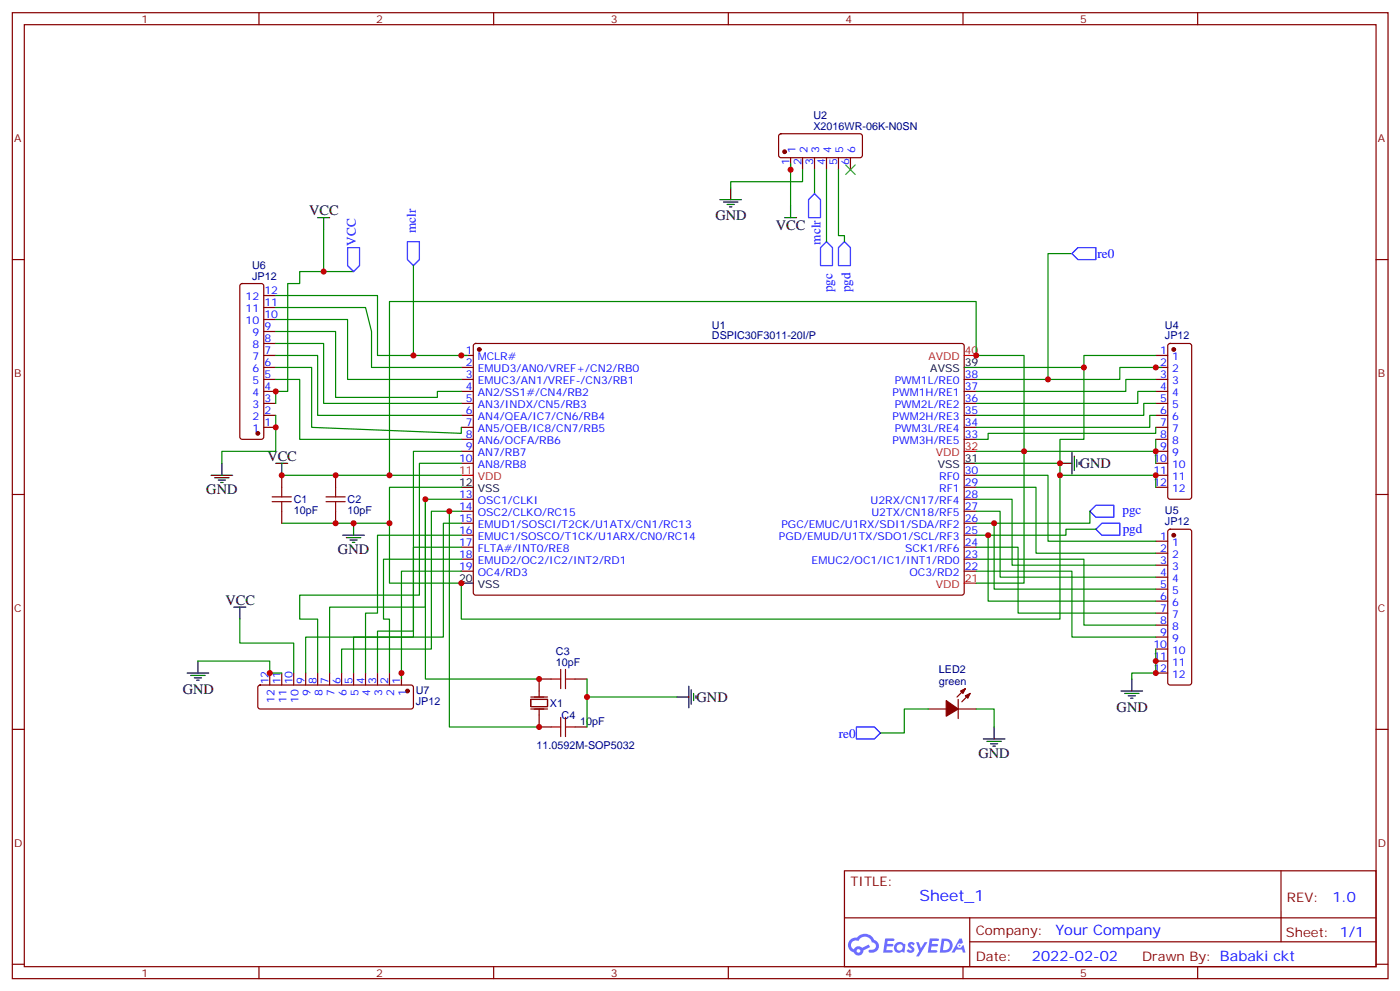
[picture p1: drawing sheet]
<svg xmlns="http://www.w3.org/2000/svg" width="413mm" height="292mm" viewBox="0 0 413 292" stroke-linecap="round" stroke-linejoin="round" font-family="sans-serif">
<g fill="none" stroke="#870000" stroke-width=".35">
<path d="M3.6 3.7h405.4v284.4h-405.4zM7.2 7.3h398.2v277.3h-398.2zM76.3 3.7v3.6M145.5 3.7v3.6M214.6 3.7v3.6M283.7 3.7v3.6M352.9 3.7v3.6M3.6 76.4h3.6M405.4 76.4h3.6M3.6 145.6h3.6M405.4 145.6h3.6M3.6 214.7h3.6"/>
<path d="M405.4 214.7h3.6M248.8 256.3h156.6v28.3h-156.6zM377.4 256.4v20.8M248.8 270.2h156.5M285.7 277.2h119.6M285.7 270.2v14.1M3.6 283.8h3.6M76.3 284.6v3.5M145.5 284.6v3.5M214.6 284.6v3.5M283.7 284.6v3.5M352.9 284.6v3.5"/>
<path d="M405.4 283.8h3.6"/>
</g>
<g fill="#5487ff">
<path d="M267.8 277.5a1.22 1.22 0 0 1 1.7 .3l-.4 .5a.47 .47 0 0 0-.3-.4 .47 .47 0 0 0-.5 .2l.2 .3a1.14 1.14 0 0 1 .7 1.7 1.14 1.14 0 0 1-1.9 0l-.2-.2 .5-.5 .7 .4a.29 .29 0 0 0 .4-.3 .29 .29 0 0 0-.3-.3 1.04 1.04 0 0 1-.6-1.7z"/>
<path d="M260.8 276.3h2.4l.3 .1-.1 .5-1.9 .1-.1 .9h1.5l.4 .3-.4 .4h-1.6l-.2 1.1h1.8l.1 .3-.1 .4h-2.7z"/>
<path d="M274 276.3h2.3l.3 .1-.1 .5-1.8 .1-.1 .9h1.5l.3 .3-.4 .4h-1.6l-.1 1.1h1.7l.2 .3-.2 .4h-2.6z"/>
<path d="M282.7 276.3h.7l.3 1.2-.6 .3a.69 .69 0 0 0-1 .3 .69 .69 0 0 0 .5 1 .69 .69 0 0 0 .8-.6l.5-.3 .6 2.2h-.8l-.2-.9h-1.8l-.5 .9h-.8z"/>
<path d="M269.9 277.3h.8l.6 1.9 1.1-1.9h.9l-2.6 4.2h-.8l.9-1.5z"/>
<path d="M277.5 276.3l-.6 4.1h1.3a2.11 2.11 0 0 0 2.5-2.1 2.11 2.11 0 0 0-2.5-2zM278.2 277a1.39 1.39 0 0 1 1.7 1.4 1.39 1.39 0 0 1-1.8 1.3h-.3z"/>
<path d="M263.8 277.9a1.54 1.54 0 0 0-.1 2.1 1.54 1.54 0 0 0 2.2 .2l.6 .2 .3-2.3-.2-.2-.4-.1a1.49 1.49 0 0 0-2.4 .1zM264.1 278.9a.94 .94 0 0 1 1.8 0 .94 .94 0 0 1-1.8 0z"/>
<path d="M250.5 276.6a2.18 2.18 0 0 0 1.1 3.8 1.44 1.44 0 0 0 1.6 .9 1.44 1.44 0 0 0 1.2-1.5l2-1-.5-.7-1.9 .9a1.47 1.47 0 0 0-2.4 .5 1.39 1.39 0 0 1-.7-2 1.39 1.39 0 0 1 2-.5 2.12 2.12 0 0 1 2.2-1.3 2.12 2.12 0 0 1 1.9 1.7 1.14 1.14 0 0 1 1.1 1.4 1.14 1.14 0 0 1-1.7 .8 .43 .43 0 0 0-.5 .3 .43 .43 0 0 0 .4 .5 1.98 1.98 0 0 0 2.5-1.2 1.98 1.98 0 0 0-1.2-2.5 3.1 3.1 0 0 0-5.3-.7l-.9 .1zM252.4 279.9a.55 .55 0 0 1 1.1 0 .55 .55 0 0 1-1.1 0z"/>
<circle cx="282.7" cy="278.4" r=".26"/>
</g>
<g fill="none" stroke="#870000" stroke-width=".35">
<path d="M229.6 39.6l.5-.2h23.6l.4 .7-.1 5.9-.6 .4h-23.6l-.4-.7v-5.6zM232.9 46.4v3.6M236.5 46.4v3.6M240 46.4v3.6M243.5 46.4v3.6M247.1 46.4v3.6M250.6 46.4v3.6M70.9 83.7l.5-.2h5.6l.5 .2 .2 .5v44.4l-.2 .5-.5 .2h-5.6l-.5-.2-.2-.5v-44.4zM77.7 97.6h3.5M77.7 94.1h3.5M77.7 90.5h3.5M77.7 87h3.5"/>
<path d="M77.7 104.6h3.5M77.7 108.2h3.5M77.7 111.7h3.5M77.7 115.2h3.5M77.7 118.7h3.5M77.7 101.1h3.5M135.9 104.6h3.6M135.9 108.2h3.6M135.9 111.7h3.6M135.9 115.2h3.6M135.9 118.7h3.6M139.7 101.3l.5-.2 143.5 .1 .4 .6-.1 73-.6 .4-143.5-.1-.4-.6v-72.7z"/>
<path d="M284.1 111.7h3.5M284.1 115.2h3.5M284.1 118.7h3.5M340.5 104.6h3.6M340.5 108.2h3.6M340.5 111.7h3.6M340.5 115.2h3.6M340.5 118.7h3.6M344.3 101.3l.5-.2h5.6l.5 .2 .2 .5v44.5l-.2 .5-.5 .2h-5.6l-.5-.3-.2-.4v-44.5zM77.7 122.3h3.5M77.7 125.8h3.5M83 139.9v3.5"/>
<path d="M98.9 139.9v3.5M135.9 122.3h3.6M135.9 125.8h3.6M135.9 129.3h3.6M135.9 132.9h3.6M135.9 136.4h3.6M284.1 122.3h3.5M284.1 125.8h3.5M284.1 129.3h3.5M284.1 139.9h3.5M340.5 122.3h3.6M340.5 125.8h3.6"/>
<path d="M340.5 129.3h3.6M340.5 132.9h3.6M340.5 136.4h3.6M340.5 139.9h3.6M83 150.5v3.5M98.9 150.5v3.5M135.9 147h3.6M135.9 150.5h3.6M135.9 154h3.6M135.9 157.6h3.6M284.1 147h3.5M284.1 150.5h3.5"/>
<path d="M284.1 154h3.5M284.1 157.6h3.5M284.1 143.4h3.5M340.5 143.4h3.6M340.5 159.3h3.6M344.3 156l.5-.2h5.6l.5 .2 .2 .5v44.4l-.2 .5-.5 .2h-5.6l-.5-.2-.2-.5v-44.4zM135.9 161.1h3.6M135.9 164.6h3.6M135.9 168.1h3.6M284.1 161.1h3.5M284.1 164.6h3.5M284.1 168.1h3.5"/>
<path d="M340.5 162.8h3.6M340.5 166.4h3.6M340.5 169.9h3.6M340.5 173.4h3.6M340.5 177h3.6M79.5 198.1v3.5M83 198.1v3.5M86.5 198.1v3.5M90.1 198.1v3.5M93.6 198.1v3.5M97.1 198.1v3.5M100.6 198.1v3.5"/>
<path d="M104.2 198.1v3.5M107.7 198.1v3.5M111.2 198.1v3.5M114.8 198.1v3.5M118.3 198.1v3.5M162.4 199.9h-3.5v5.3M169.4 199.9h3.6M340.5 180.5h3.6M340.5 184h3.6M340.5 187.5h3.6M340.5 191.1h3.6M340.5 194.6h3.6"/>
<path d="M340.5 198.1h3.6M76.2 201.9l.5-.3h44.4l.5 .3 .2 .5v5.6l-.2 .5-.5 .2h-44.4l-.5-.2-.2-.5v-5.6zM156.4 205.9h4.9v2.1h-4.9zM156.4 208.7h4.9M156.4 205.2h4.9M158.9 208.7v5.3h3.5M169.4 214h3.6M273.5 208.7h5.3M282.3 208.7h5.3M282.3 205.9v5.6M284.4 202.7l-2.4 2.5M285.9 204.1l-2.5 2.5"/>
</g>
<g fill="#870000" stroke="#870000" stroke-width=".35">
<path d="M284.4 204.8l1.5-.7-.7 1.4z"/>
<path d="M283 203.4l1.4-.7-.7 1.4z"/>
<path d="M278.8 206.2l3.5 2.5-3.5 2.1z"/>
<circle cx="141.2" cy="102.9" r=".53"/>
<circle cx="345.8" cy="102.9" r=".53"/>
<circle cx="345.8" cy="157.6" r=".53"/>
<circle cx="76" cy="127.6" r=".53"/>
<circle cx="120.1" cy="203.4" r=".53"/>
<circle cx="231.2" cy="44.7" r=".53"/>
</g>
<path d="M284.1 104.6h3.5M135.9 139.9h3.6M284.1 132.9h3.5M284.1 171.7h3.5" fill="none" stroke="#f00" stroke-width=".35"/>
<g fill="none" stroke="#000" stroke-width=".35">
<path d="M212.1 58.8h6.4M213.2 59.5h4.2M215.3 55.2v3.6M93.6 64.1h3.5M95.4 64.1v3.5M214.2 60.2h2.2M214.9 60.9h.8M231.2 64.1h3.5M232.9 60.5v3.6M284.1 108.2h3.5M62.2 139.9h6.3M65.4 136.4v3.5"/>
<path d="M81.2 136.4h3.6M83 136.4v3.5M284.1 136.4h3.5M312.3 136.4h3.5M315.8 133.2v6.4M316.5 134.3v4.2M317.3 135.3v2.1M318 136v.7M63.3 140.6h4.2M64.3 141.3h2.1M65 142h.7M101 157.6h6.4"/>
<path d="M102.1 158.3h4.2M103.1 159h2.1M103.8 159.7h.7M104.2 154v3.6M135.9 143.4h3.6M68.9 178.7h3.5M70.7 178.7v3.5M135.9 171.7h3.6M55.1 198.1h6.4M56.2 198.8h4.2M57.3 199.5h2.1M58.3 194.6v3.5"/>
<path d="M333.5 199.9v3.5M58 200.2h.7M199.4 205.2h3.6M203 202v6.4M203.7 203.1v4.2M204.4 204.1v2.1M205.1 204.8v.7M289.7 217.5h6.4M290.8 218.2h4.2M291.9 218.9h2.1M292.6 219.6h.7M292.9 214v3.5"/>
<path d="M330.3 203.4h6.4M331.4 204.1h4.2M332.4 204.8h2.1M333.1 205.5h.7"/>
</g>
<g fill="none" stroke="#008700" stroke-width=".35">
<path d="M232.9 48.2v12.3M236.5 50v3.5h-21.2v1.7M240 50v7M243.5 50v21.1M247.1 50v19.4h1.7v1.7M95.4 67.6v12.3M104.2 79.9h-15.9v3.6h-3.5v31.7h-3.6v3.5M121.8 78.2v26.4M315.8 74.6h-7v37.1M81.2 87h30v17.6h26.5M81.2 90.5h26.5l1.8 7.1v10.6h26.4M81.2 94.1h21.2v17.6h33.5"/>
<path d="M81.2 97.6h17.7v19.4h30v-1.8h7M81.2 101.1h14.2v17.6h40.5M81.2 104.6h12.4v17.7h42.3M81.2 108.2h10.6v17.6l44.1 1.8v-1.8M81.2 111.7h7.1v17.6h47.6M319.4 108.2v21.1h-7.1v52.9h-176.4v-10.5h-21.1v-28.3h21.1M340.5 104.6h-21.1v3.6h-31.8M340.5 111.7h-8.8v3.5h-44.1M340.5 115.2h-5.3v3.5h-47.6M340.5 118.7h-3.5v3.6h-49.4M342.3 108.2h-12.3v3.5h-42.4M81.2 122.3v10.6h-15.8v3.5"/>
<path d="M83 139.9h31.8M135.9 136.4h-12.3v38.8h-35.3v7h5.3v15.9M135.9 132.9h-14.1v54.6h-31.7v10.6M287.6 132.9h14.1v38.8h-14.1M287.6 139.9h21.2v19.4h31.7M287.6 136.4h24.7M312.3 139.9h28.2v3.5M340.5 132.9h-38.8v-28.3h-14.1v-15.8h-172.8v51.1h21.1M340.5 122.3h-1.7v3.5h-51.2M340.5 125.8v1.8h-49.4v1.7h-3.5M340.5 129.3v7.1M83 154h31.8"/>
<path d="M125.3 147v52.9h33.6M132.4 150.5v63.5h26.5M135.9 157.6h-24.7v22.9h-3.5v17.6M135.9 154h-5.3v33.5h-26.4v10.6M135.9 150.5h-8.8v40.6h-26.5v7M135.9 147h-10.6v31.7h-28.2v19.4M287.6 143.4h17.7v19.4h35.2M287.6 147h10.6v19.4h42.3M287.6 150.5h7.1v19.4h45.8M287.6 154h5.3v19.4h47.6M287.6 157.6h3.5v19.4h49.4M321.1 150.5v3.5h-28.2"/>
<path d="M322.9 155.8h-8.8v1.8h-23M135.9 168.1h-17.6v31.8M135.9 164.6h-22.9v17.6h1.8v15.9M135.9 161.1h-14.1v24.7h-10.6v12.3M287.6 161.1h12.4v19.4h40.5M287.6 164.6h31.8v19.4h21.1M287.6 168.1h28.2v19.4h24.7M58.3 194.6h21.2v3.5h3.5M70.7 182.2v7.1h15.8v8.8M173 199.9v14.1M340.5 191.1v7h-7v1.8M173 205.2h26.4"/>
<path d="M273.5 208.7h-7v7.1h-7.1M287.6 208.7h5.3v5.3"/>
</g>
<path d="M240 57l1.8 1.8v5.3h-3.6v-5.3zM102.4 72.9h3.5v5.3l-1.7 1.7-1.8-1.7zM120.1 71.1h3.5v5.3l-1.8 1.8-1.7-1.8zM243.5 71.1l1.8 1.8v5.3h-3.5v-5.3zM248.8 71.1l1.8 1.8v5.3h-3.5v-5.3zM317.6 72.9h5.3v3.5h-5.3l-1.8-1.8zM321.1 150.5l1.8-1.8h5.3v3.6h-5.3zM322.9 155.8l1.8-1.8h5.3v3.6h-5.3zM252.3 214h5.3l1.8 1.8-1.8 1.7h-5.3z" fill="none" stroke="#00f" stroke-width=".35"/>
<g fill="none" stroke="#a10000" stroke-width=".35">
<path d="M80.2 147.7h5.6M80.2 146.3h5.6M83 143.4v2.9M83 147.7v2.8M96.1 147.7h5.6M96.1 146.3h5.6M98.9 143.4v2.9M98.9 147.7v2.8M162.4 199.9h2.8M165.2 197.1v5.6M166.6 197.1v5.6M166.6 199.9h2.8"/>
<path d="M162.4 214h2.8M165.2 211.2v5.6M166.6 211.2v5.6M166.6 214h2.8"/>
</g>
<path d="M249.2 48.5l2.8 2.9M252 48.5l-2.8 2.9" fill="none" stroke="#3c3" stroke-width=".35"/>
<g fill="#c00">
<circle cx="301.7" cy="132.9" r=".88"/>
<circle cx="287.6" cy="104.6" r=".88"/>
<circle cx="135.9" cy="171.7" r=".88"/>
<circle cx="114.8" cy="139.9" r=".88"/>
<circle cx="114.8" cy="154" r=".88"/>
<circle cx="135.9" cy="104.6" r=".88"/>
<circle cx="81.2" cy="115.2" r=".88"/>
<circle cx="81.2" cy="125.8" r=".88"/>
<circle cx="95.4" cy="79.9" r=".88"/>
<circle cx="104.2" cy="154" r=".88"/>
<circle cx="118.3" cy="198.1" r=".88"/>
<circle cx="79.5" cy="198.1" r=".88"/>
<circle cx="83" cy="139.9" r=".88"/>
<circle cx="98.9" cy="154" r=".88"/>
<circle cx="98.9" cy="139.9" r=".88"/>
<circle cx="319.4" cy="108.2" r=".88"/>
<circle cx="312.3" cy="136.4" r=".88"/>
<circle cx="340.5" cy="108.2" r=".88"/>
<circle cx="340.5" cy="132.9" r=".88"/>
<circle cx="312.3" cy="139.9" r=".88"/>
<circle cx="340.5" cy="139.9" r=".88"/>
<circle cx="340.5" cy="194.6" r=".88"/>
<circle cx="340.5" cy="198.1" r=".88"/>
<circle cx="232.9" cy="50" r=".88"/>
<circle cx="292.9" cy="154" r=".88"/>
<circle cx="291.1" cy="157.6" r=".88"/>
<circle cx="125.3" cy="147" r=".88"/>
<circle cx="132.4" cy="150.5" r=".88"/>
<circle cx="121.8" cy="104.6" r=".88"/>
<circle cx="308.8" cy="111.7" r=".88"/>
<circle cx="173" cy="205.2" r=".88"/>
<circle cx="158.9" cy="199.9" r=".88"/>
<circle cx="158.9" cy="214" r=".88"/>
</g>
<text font-size="4.6" fill="#00f" x="270.9" y="265.4">Sheet_1</text>
<g font-size="4.2">
<text x="91.1" y="63.4">VCC</text>
<text x="210.8" y="64.8">GND</text>
<text x="228.6" y="67.8">VCC</text>
<text x="78.8" y="135.7">VCC</text>
<text x="318.1" y="137.6">GND</text>
<text x="60.8" y="145.6">GND</text>
<text x="99.6" y="163.2">GND</text>
<text x="66.4" y="178">VCC</text>
<text x="53.8" y="204.2">GND</text>
<text x="205.2" y="206.6">GND</text>
<text x="329" y="209.5">GND</text>
<text x="288.3" y="223.2">GND</text>
</g>
<g font-size="4.2" fill="#00f">
<text x="392.6" y="265.6">1.0</text>
<text x="311" y="275.2">Your Company</text>
<text x="304.1" y="283">2022-02-02</text>
</g>
<g font-size="3.9" fill="#00f">
<text x="122.5" y="68.6" transform="rotate(-90 122.5 68.6)">mclr</text>
<text x="241.8" y="72" transform="rotate(-90 241.8 72)">mclr</text>
<text x="104.9" y="72.4" transform="rotate(-90 104.9 72.4)">VCC</text>
<text x="323.4" y="76.1">re0</text>
<text x="245.3" y="86.1" transform="rotate(-90 245.3 86.1)">pgc</text>
<text x="250.6" y="86.1" transform="rotate(-90 250.6 86.1)">pgd</text>
<text x="330.7" y="151.2">pgc</text>
<text x="330.8" y="157">pgd</text>
<text x="247.2" y="217.2">re0</text>
</g>
<g font-size="3.9" fill="#800">
<text x="250.6" y="260.9">TITLE:</text>
<text x="379.2" y="265.6">REV:</text>
<text x="287.5" y="275.1">Company:</text>
<text x="378.9" y="275.7">Sheet: 1/1</text>
<text x="287.5" y="282.8">Date:</text>
<text x="336.5" y="282.9">Drawn By: Babaki ckt</text>
</g>
<g font-size="3.2" fill="#800">
<text x="41.7" y="6.7">1</text>
<text x="110.9" y="6.7">2</text>
<text x="180" y="6.7">3</text>
<text x="249.2" y="6.7">4</text>
<text x="318.3" y="6.7">5</text>
<text x="4.2" y="41.8">A</text>
<text x="406" y="41.8">A</text>
<text x="4.2" y="111">B</text>
<text x="406" y="111">B</text>
<text x="4.2" y="180.1">C</text>
<text x="406" y="180.1">C</text>
<text x="4.2" y="249.3">D</text>
<text x="406" y="249.3">D</text>
<text x="41.7" y="287.5">1</text>
<text x="110.9" y="287.5">2</text>
<text x="180" y="287.5">3</text>
<text x="249.2" y="287.5">4</text>
<text x="318.3" y="287.5">5</text>
</g>
<g font-size="3.2" fill="#000080">
<text x="239.7" y="35">U2</text>
<text x="239.7" y="38.3">X2016WR-06K-N0SN</text>
<text x="74.3" y="82.4">JP12</text>
<text x="74.3" y="79.3">U6</text>
<text x="209.8" y="99.9">DSPIC30F3011-20I/P</text>
<text x="209.8" y="96.7">U1</text>
<text x="343.2" y="99.9">JP12</text>
<text x="343.2" y="96.7">U4</text>
<text x="86.5" y="148.2">C1</text>
<text x="102.4" y="148.2">C2</text>
<text x="86.5" y="151.3">10pF</text>
<text x="102.4" y="151.3">10pF</text>
<text x="343.2" y="154.5">JP12</text>
<text x="343.2" y="151.4">U5</text>
<text x="163.8" y="196">10pF</text>
<text x="163.8" y="192.7">C3</text>
<text x="276.6" y="201.6">green</text>
<text x="276.6" y="198.2">LED2</text>
<text x="122.5" y="207.4">JP12</text>
<text x="122.5" y="204.3">U7</text>
<text x="162" y="208.2">X1</text>
<text x="165.5" y="211.6">C4</text>
<text x="171" y="213.4">10pF</text>
<text x="158.1" y="220.4">11.0592M-SOP5032</text>
</g>
<g font-size="3.2" fill="#00f">
<text x="234.4" y="45.1" transform="rotate(-90 234.4 45.1)">1</text>
<text x="237.9" y="45.1" transform="rotate(-90 237.9 45.1)">2</text>
<text x="241.4" y="45.1" transform="rotate(-90 241.4 45.1)">3</text>
<text x="244.9" y="45.1" transform="rotate(-90 244.9 45.1)">4</text>
<text x="248.5" y="45.1" transform="rotate(-90 248.5 45.1)">5</text>
<text x="252" y="45.1" transform="rotate(-90 252 45.1)">6</text>
<text x="232.6" y="48.6" transform="rotate(-90 232.6 48.6)">1</text>
<text x="236.1" y="48.6" transform="rotate(-90 236.1 48.6)">2</text>
<text x="239.6" y="48.6" transform="rotate(-90 239.6 48.6)">3</text>
<text x="243.2" y="48.6" transform="rotate(-90 243.2 48.6)">4</text>
<text x="246.7" y="48.6" transform="rotate(-90 246.7 48.6)">5</text>
<text x="250.2" y="48.6" transform="rotate(-90 250.2 48.6)">6</text>
<text x="72.4" y="88.4">12</text>
<text x="77.9" y="86.6">12</text>
<text x="72.4" y="95.5">10</text>
<text x="72.4" y="91.9">11</text>
<text x="77.9" y="93.7">10</text>
<text x="77.9" y="90.2">11</text>
<text x="74.4" y="99">9</text>
<text x="77.9" y="100.8">8</text>
<text x="77.9" y="97.2">9</text>
<text x="74.4" y="106">7</text>
<text x="74.4" y="102.5">8</text>
<text x="77.9" y="107.8">6</text>
<text x="77.9" y="104.3">7</text>
<text x="137.3" y="104.3">1</text>
<text x="137.3" y="107.8">2</text>
<text x="140.8" y="106">MCLR#</text>
<text x="341.9" y="104.3">1</text>
<text x="341.9" y="107.8">2</text>
<text x="345.4" y="106">1</text>
<text x="74.4" y="113.1">5</text>
<text x="74.4" y="109.6">6</text>
<text x="77.9" y="111.3">5</text>
<text x="137.3" y="111.3">3</text>
<text x="140.8" y="109.6">EMUD3/AN0/VREF+/CN2/RB0</text>
<text x="140.8" y="113.1">EMUC3/AN1/VREF-/CN3/RB1</text>
<text x="263.6" y="113.1">PWM1L/RE0</text>
<text x="284.3" y="111.3">38</text>
<text x="341.9" y="111.3">3</text>
<text x="345.4" y="109.6">2</text>
<text x="345.4" y="113.1">3</text>
<text x="74.4" y="116.6">4</text>
<text x="77.9" y="118.4">3</text>
<text x="77.9" y="114.9">4</text>
<text x="137.3" y="114.9">4</text>
<text x="137.3" y="118.4">5</text>
<text x="140.8" y="116.6">AN2/SS1#/CN4/RB2</text>
<text x="263" y="116.6">PWM1H/RE1</text>
<text x="284.3" y="118.4">36</text>
<text x="284.3" y="114.9">37</text>
<text x="341.9" y="114.9">4</text>
<text x="341.9" y="118.4">5</text>
<text x="345.4" y="116.6">4</text>
<text x="74.4" y="123.7">2</text>
<text x="74.4" y="120.2">3</text>
<text x="77.9" y="125.4">1</text>
<text x="77.9" y="121.9">2</text>
<text x="137.3" y="121.9">6</text>
<text x="137.3" y="125.4">7</text>
<text x="140.8" y="120.2">AN3/INDX/CN5/RB3</text>
<text x="140.8" y="123.7">AN4/QEA/IC7/CN6/RB4</text>
<text x="263" y="123.7">PWM2H/RE3</text>
<text x="263.6" y="120.2">PWM2L/RE2</text>
<text x="284.3" y="125.4">34</text>
<text x="284.3" y="121.9">35</text>
<text x="341.9" y="121.9">6</text>
<text x="341.9" y="125.4">7</text>
<text x="345.4" y="120.2">5</text>
<text x="345.4" y="123.7">6</text>
<text x="74.4" y="127.2">1</text>
<text x="137.3" y="129">8</text>
<text x="140.8" y="127.2">AN5/QEB/IC8/CN7/RB5</text>
<text x="140.8" y="130.7">AN6/OCFA/RB6</text>
<text x="263" y="130.7">PWM3H/RE5</text>
<text x="263.6" y="127.2">PWM3L/RE4</text>
<text x="284.3" y="129">33</text>
<text x="341.9" y="129">8</text>
<text x="345.4" y="127.2">7</text>
<text x="345.4" y="130.7">8</text>
<text x="135.2" y="136">10</text>
<text x="137.3" y="132.5">9</text>
<text x="140.8" y="134.3">AN7/RB7</text>
<text x="140.8" y="137.8">AN8/RB8</text>
<text x="339.9" y="136">10</text>
<text x="341.9" y="132.5">9</text>
<text x="345.4" y="134.3">9</text>
<text x="345.4" y="137.8">10</text>
<text x="276.7" y="141.3">RF0</text>
<text x="284.3" y="143.1">29</text>
<text x="284.3" y="139.6">30</text>
<text x="339.9" y="139.6">11</text>
<text x="339.9" y="143.1">12</text>
<text x="345.4" y="141.3">11</text>
<text x="135.2" y="146.6">13</text>
<text x="140.8" y="148.4">OSC1/CLKI</text>
<text x="256.5" y="148.4">U2RX/CN17/RF4</text>
<text x="276.7" y="144.9">RF1</text>
<text x="284.3" y="146.6">28</text>
<text x="345.4" y="144.9">12</text>
<text x="135.2" y="150.1">14</text>
<text x="135.2" y="153.7">15</text>
<text x="140.8" y="151.9">OSC2/CLKO/RC15</text>
<text x="140.8" y="155.4">EMUD1/SOSCI/T2CK/U1ATX/CN1/RC13</text>
<text x="230.3" y="155.4">PGC/EMUC/U1RX/SDI1/SDA/RF2</text>
<text x="256.8" y="151.9">U2TX/CN18/RF5</text>
<text x="284.3" y="153.7">26</text>
<text x="284.3" y="150.1">27</text>
<text x="135.2" y="157.2">16</text>
<text x="135.2" y="160.7">17</text>
<text x="140.8" y="159">EMUC1/SOSCO/T1CK/U1ARX/CN0/RC14</text>
<text x="229.5" y="159">PGD/EMUD/U1TX/SDO1/SCL/RF3</text>
<text x="284.3" y="160.7">24</text>
<text x="284.3" y="157.2">25</text>
<text x="341.9" y="159">1</text>
<text x="345.4" y="160.7">1</text>
<text x="135.2" y="164.3">18</text>
<text x="135.2" y="167.8">19</text>
<text x="140.8" y="162.5">FLTA#/INT0/RE8</text>
<text x="140.8" y="166">EMUD2/OC2/IC2/INT2/RD1</text>
<text x="239.1" y="166">EMUC2/OC1/IC1/INT1/RD0</text>
<text x="266.7" y="162.5">SCK1/RF6</text>
<text x="284.3" y="167.8">22</text>
<text x="284.3" y="164.3">23</text>
<text x="341.9" y="162.5">2</text>
<text x="341.9" y="166">3</text>
<text x="345.4" y="164.3">2</text>
<text x="345.4" y="167.8">3</text>
<text x="140.8" y="169.5">OC4/RD3</text>
<text x="267.9" y="169.5">OC3/RD2</text>
<text x="341.9" y="169.5">4</text>
<text x="341.9" y="173.1">5</text>
<text x="345.4" y="171.3">4</text>
<text x="341.9" y="176.6">6</text>
<text x="345.4" y="174.8">5</text>
<text x="345.4" y="178.4">6</text>
<text x="341.9" y="180.1">7</text>
<text x="341.9" y="183.7">8</text>
<text x="345.4" y="181.9">7</text>
<text x="345.4" y="185.4">8</text>
<text x="339.9" y="190.7">10</text>
<text x="341.9" y="187.2">9</text>
<text x="345.4" y="188.9">9</text>
<text x="339.9" y="194.2">11</text>
<text x="339.9" y="197.8">12</text>
<text x="345.4" y="192.5">10</text>
<text x="345.4" y="196">11</text>
<text x="79.1" y="201.5" transform="rotate(-90 79.1 201.5)">12</text>
<text x="82.7" y="201.5" transform="rotate(-90 82.7 201.5)">11</text>
<text x="86.2" y="201.5" transform="rotate(-90 86.2 201.5)">10</text>
<text x="89.7" y="201.5" transform="rotate(-90 89.7 201.5)">9</text>
<text x="93.2" y="201.5" transform="rotate(-90 93.2 201.5)">8</text>
<text x="96.8" y="201.5" transform="rotate(-90 96.8 201.5)">7</text>
<text x="100.3" y="201.5" transform="rotate(-90 100.3 201.5)">6</text>
<text x="103.8" y="201.5" transform="rotate(-90 103.8 201.5)">5</text>
<text x="107.4" y="201.5" transform="rotate(-90 107.4 201.5)">4</text>
<text x="110.9" y="201.5" transform="rotate(-90 110.9 201.5)">3</text>
<text x="114.4" y="201.5" transform="rotate(-90 114.4 201.5)">2</text>
<text x="117.9" y="201.5" transform="rotate(-90 117.9 201.5)">1</text>
<text x="345.4" y="199.5">12</text>
<text x="80.9" y="207" transform="rotate(-90 80.9 207)">12</text>
<text x="84.4" y="207" transform="rotate(-90 84.4 207)">11</text>
<text x="87.9" y="207" transform="rotate(-90 87.9 207)">10</text>
<text x="91.5" y="205" transform="rotate(-90 91.5 205)">9</text>
<text x="95" y="205" transform="rotate(-90 95 205)">8</text>
<text x="98.5" y="205" transform="rotate(-90 98.5 205)">7</text>
<text x="102.1" y="205" transform="rotate(-90 102.1 205)">6</text>
<text x="105.6" y="205" transform="rotate(-90 105.6 205)">5</text>
<text x="109.1" y="205" transform="rotate(-90 109.1 205)">4</text>
<text x="112.6" y="205" transform="rotate(-90 112.6 205)">3</text>
<text x="116.2" y="205" transform="rotate(-90 116.2 205)">2</text>
<text x="119.7" y="205" transform="rotate(-90 119.7 205)">1</text>
</g>
<g font-size="3.2" fill="#f00">
<text x="273.6" y="106">AVDD</text>
<text x="284.3" y="104.3">40</text>
<text x="275.7" y="134.3">VDD</text>
<text x="284.3" y="132.5">32</text>
<text x="135.2" y="139.6">11</text>
<text x="140.8" y="141.3">VDD</text>
<text x="275.7" y="173.1">VDD</text>
<text x="284.3" y="171.3">21</text>
</g>
<g font-size="3.2">
<text x="284.3" y="107.8">39</text>
<text x="274.1" y="109.6">AVSS</text>
<text x="276.3" y="137.8">VSS</text>
<text x="284.3" y="136">31</text>
<text x="135.2" y="143.1">12</text>
<text x="140.8" y="144.9">VSS</text>
<text x="135.2" y="171.3">20</text>
<text x="140.8" y="173.1">VSS</text>
</g>
</svg>
